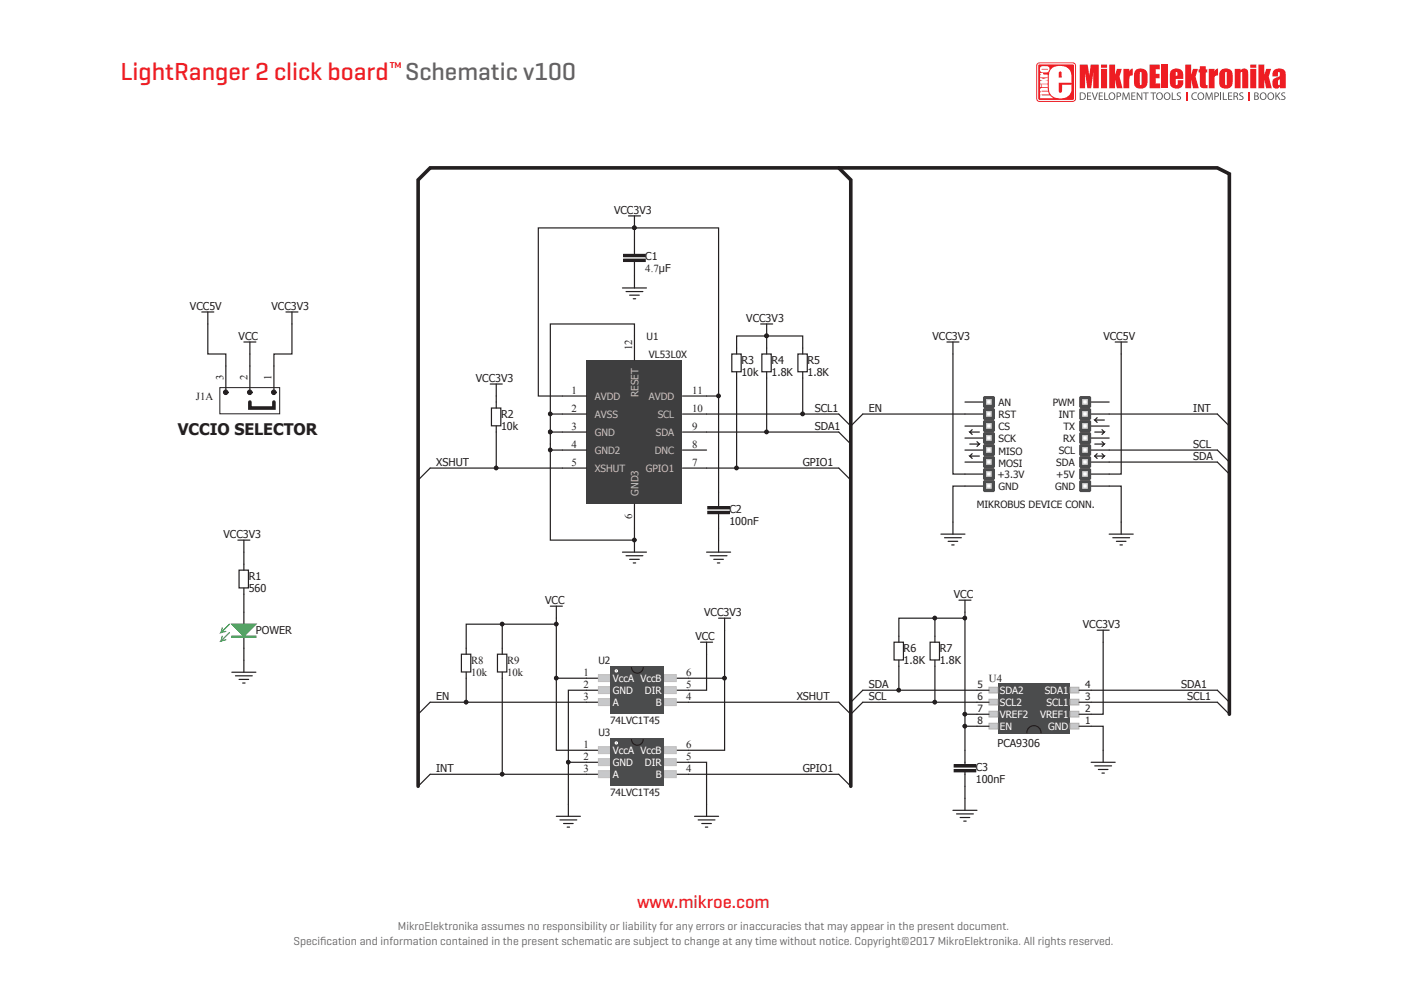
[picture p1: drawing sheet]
<svg xmlns="http://www.w3.org/2000/svg" width="297mm" height="210mm" viewBox="0 0 297 210" stroke-linecap="round" stroke-linejoin="round" font-family="sans-serif">
<g fill="#ee1d23">
<path d="M218.9 13.4l.5-.2h7a.69 .69 0 0 1 .7 .7v6.9a.69 .69 0 0 1-.7 .7h-7a.69 .69 0 0 1-.7-.7v-6.9z"/>
<path d="M227.9 13.6h1.7l.3 2.4 .3-2.4h1.7v5h-1.1v-3.3l-.5 3.3h-.8l-.4-3.3v3.3h-1.2z"/>
<path d="M234.1 13.6h1.3v2.1l.4-1.2h1l-.5 1.7 .7 2.4h-1.2l-.4-1.8v1.8h-1.3z"/>
<path d="M237.1 14.5h1.3l-.1 .6 .4-.5 .4-.1v1.4l-.5 .1-.2 .3v2.3h-1.3z"/>
<path d="M242.7 13.6h2.1v1h-.8v1h.8v.9h-.8v1.1h.9v1h-2.2z"/>
<path d="M245.2 13.6h1.3v5h-1.3z"/>
<path d="M250.2 13.6h1.2v2.1l.4-1.2h1.1l-.5 1.7 .6 2.4h-1.2l-.4-1.8v1.8h-1.2z"/>
<path d="M253.3 14h1.2v.6h.4v.7h-.4v2.2l.1 .4 .3 .1v.6h-.5a.92 .92 0 0 1-1-.2 .92 .92 0 0 1-.1-1v-2.1h-.3v-.7h.3z"/>
<path d="M255.1 14.5h1.3l-.1 .6 .4-.5 .4-.1v1.4l-.5 .1-.2 .3v2.3h-1.3z"/>
<path d="M260.6 14.5h1.3v.4a.91 .91 0 0 1 1.2-.3 .91 .91 0 0 1 .4 1.2v2.8h-1.3v-3.2l-.1-.2-.2 .2v3.2h-1.3z"/>
<path d="M265.6 13.6h1.3v2.1l.4-1.2h1l-.5 1.7 .7 2.4h-1.2l-.4-1.8v1.8h-1.3z"/>
<path d="M232.4 13.6h1.3v.7h-1.3zM232.4 14.5h1.3v4.1h-1.3z"/>
<path d="M239.7 14.8a1.46 1.46 0 0 1 1.7-.3 1.46 1.46 0 0 1 .8 1.5v1a1.46 1.46 0 0 1-1.1 1.7 1.46 1.46 0 0 1-1.7-1v-2zM240.7 15.2l-.1 2.3 .2 .5 .2-.2v-2.1l-.1-.4z"/>
<path d="M247.4 14.8a1.5 1.5 0 0 1 1.6-.2 1.5 1.5 0 0 1 .8 1.5v.6h-1.6v1.2h.4v-1h1.2a1.45 1.45 0 0 1-1.3 1.8 1.45 1.45 0 0 1-1.6-1.6l.1-1.8zM248.3 15.2l-.1 .8h.3v-.7z"/>
<path d="M257.7 14.8a1.46 1.46 0 0 1 1.7-.3 1.46 1.46 0 0 1 .8 1.5v1a1.46 1.46 0 0 1-1.1 1.7 1.46 1.46 0 0 1-1.7-1v-2zM258.7 15.2l-.1 2.3 .2 .5 .2-.2v-2.1l-.1-.4z"/>
<path d="M263.9 13.6h1.3v.7h-1.3zM263.9 14.5h1.3v4.1h-1.3z"/>
<path d="M269 14.8a1.44 1.44 0 0 1 1.5-.3 1.44 1.44 0 0 1 .9 1.2v2.9h-1.2v-.3a.91 .91 0 0 1-1.2 .3 .91 .91 0 0 1-.4-1.2v-.3a2.24 2.24 0 0 1 1.5-1.1l.1-.6-.2-.2-.2 .1v.8h-1.2v-.8zM270 16.8a.86 .86 0 0 0 0 1.2l.2-.2v-1.1z"/>
</g>
<g fill="#fff">
<path d="M219.2 13.4l-.3 .5 .1 7.2 .4 .2 7.3-.1 .2-.4v-7.2l-.5-.2zM219.3 13.6h7.1l.3 .1v7.1l-.1 .2-7.2 .1-.2-.2v-7z"/>
<path d="M219.6 17.8v.6h.2v-.6zM219.5 15.4l.3 .4h-.2v.5h1.6v-.6h-.9l-.1-.3zM220 17.8v.6h1.2v-.6zM219.6 16.4v.5l.5 .2h-.5v.6h1.6v-.6h-.6l.6-.2v-.5l-.9 .2zM219.7 18.6l-.2 .4 .2 .4-.2 .3 .2 .4h-.1v.6h2.8l-.8-.6h-1.7v-.2h1.6l-.2-.6-1.4-.1 1.3-.1v-.5zM219.7 14.1a.74 .74 0 0 0-.1 .9 .74 .74 0 0 0 .9 .3l.8-.1a.74 .74 0 0 0-.2-1.2zM219.9 14.6h1.3l-1.1 .1z"/>
<path d="M222 14.5a2.77 2.77 0 0 1 4 .6l.2 1v1.4h-2.7v1.6l.1 .5a.53 .53 0 0 0 .6-.3 .53 .53 0 0 0 0-.5v-.9h2a2.31 2.31 0 0 1-3 2.8 2.06 2.06 0 0 1-1.8-2.5l.1-2.7zM223.5 15.2v1.2h.6l-.1-1.2-.2-.1z"/>
</g>
<g fill="#ee1d23">
<path d="M250.3 19.5h.4v1.7h-.4z"/>
<path d="M263.4 19.5h.4v1.7h-.4z"/>
</g>
<g fill="#58595b">
<path d="M229.5 19.5h.8v.2h-.6v.5h.6v.1h-.6v.6h.7v.2h-.9z"/>
<path d="M230.5 19.5h.2l.4 1.4 .4-1.4h.3l-.6 1.6h-.2z"/>
<path d="M231.9 19.5h.9v.2h-.7v.5h.6v.1h-.6v.6h.7v.2h-.9z"/>
<path d="M233.1 19.5h.2v1.4h.7v.2h-.9z"/>
<path d="M237 19.5h.3l.4 1.3 .4-1.3h.3l.1 1.6h-.2l-.1-1.4-.5 1.4h-.1l-.4-1.4-.1 1.4h-.2z"/>
<path d="M238.8 19.5h.9v.2h-.7v.5h.6v.1h-.6v.6h.7v.2h-.9z"/>
<path d="M240 19.5h.2l.8 1.3-.1-1.3h.2v1.6h-.2l-.8-1.3v1.3h-.1z"/>
<path d="M241.3 19.5h1.2v.2h-.5v1.4h-.2v-1.4h-.5z"/>
<path d="M242.9 19.5h1.1v.2h-.5v1.4h-.2v-1.4h-.4z"/>
<path d="M247.3 19.5h.2v1.4h.7v.2h-.9z"/>
<path d="M248.5 19.7l.4-.2 .3 .1v.1l-.6 .1v.2l.3 .2a.46 .46 0 0 1 .4 .4 .46 .46 0 0 1-.2 .4h-.7v-.2l.4 .1 .3-.1v-.3l-.3-.1a.45 .45 0 0 1-.3-.7z"/>
<path d="M251.7 19.7l.6-.2 .4 .1-.1 .1a.64 .64 0 0 0-.9 .6 .64 .64 0 0 0 .9 .6l.1 .1a.82 .82 0 0 1-1.1-.2 .82 .82 0 0 1 .1-1.1z"/>
<path d="M254.5 19.5h.3l.4 1.3 .5-1.3h.2l.1 1.6h-.2v-1.4l-.5 1.4h-.2l-.4-1.4-.1 1.4h-.2z"/>
<path d="M257.6 19.5h.2v1.6h-.2z"/>
<path d="M258.1 19.5h.2v1.4h.7v.2h-.9z"/>
<path d="M259.2 19.5h.9v.2h-.7v.5h.6v.1h-.6v.6h.7v.2h-.9z"/>
<path d="M261.6 19.7l.5-.2 .3 .1v.1l-.6 .1v.2l.3 .2a.46 .46 0 0 1 .4 .4 .46 .46 0 0 1-.2 .4h-.7v-.2l.4 .1 .3-.1v-.3l-.3-.1a.45 .45 0 0 1-.4-.7z"/>
<path d="M269.2 19.5h.2v.8l.6-.8h.3l-.6 .7 .6 .9h-.2l-.5-.8-.2 .2v.6h-.2z"/>
<path d="M270.5 19.7l.4-.2 .4 .1-.1 .1-.5 .1v.2l.3 .2a.46 .46 0 0 1 .3 .4 .46 .46 0 0 1-.2 .4h-.7l.1-.2 .3 .1 .3-.1v-.3l-.2-.1a.45 .45 0 0 1-.4-.7z"/>
<path d="M227.9 19.5a.88 .88 0 0 1 1.3 .8 .88 .88 0 0 1-1.3 .8zM228.1 19.7v1.2a.66 .66 0 0 0 .9-.6 .66 .66 0 0 0-.9-.6z"/>
<path d="M234 20.3a.76 .76 0 0 1 1.5 0 .76 .76 0 0 1-1.5 0zM234.3 19.9a.58 .58 0 0 0 0 .8 .58 .58 0 0 0 .8 .1 .58 .58 0 0 0 .1-.9 .58 .58 0 0 0-.9 0z"/>
<path d="M235.7 19.5a.58 .58 0 0 1 .7 .1 .58 .58 0 0 1 .1 .7l-.6 .2v.6h-.2zM235.9 19.7v.6h.4a.32 .32 0 0 0 .2-.3 .32 .32 0 0 0-.2-.3z"/>
<path d="M244 20.3a.76 .76 0 0 1 1.5 0 .76 .76 0 0 1-1.5 0zM244.4 19.9a.58 .58 0 0 0-.1 .8 .58 .58 0 0 0 .8 .1 .58 .58 0 0 0 .1-.9 .58 .58 0 0 0-.8 0z"/>
<path d="M245.6 20.3a.76 .76 0 0 1 1.5 0 .76 .76 0 0 1-1.5 0zM246 19.9a.58 .58 0 0 0-.1 .8 .58 .58 0 0 0 .8 .1 .58 .58 0 0 0 .1-.9 .58 .58 0 0 0-.8 0z"/>
<path d="M252.7 20.3a.8 .8 0 0 1 1.6 0 .8 .8 0 0 1-1.6 0zM253.1 19.9a.58 .58 0 0 0-.1 .8 .58 .58 0 0 0 .9 .1 .58 .58 0 0 0 0-.9 .58 .58 0 0 0-.8 0z"/>
<path d="M256.3 19.5a.58 .58 0 0 1 .8 .1 .58 .58 0 0 1 .1 .7l-.7 .2v.6h-.2zM256.5 19.7v.6h.4a.32 .32 0 0 0 .2-.3 .32 .32 0 0 0-.2-.3z"/>
<path d="M260.4 19.5a.55 .55 0 0 1 .7 0 .55 .55 0 0 1 .1 .7l-.2 .1 .4 .8h-.2l-.2-.6-.2-.1h-.2v.7h-.2zM260.6 19.7v.6l.5-.2v-.3z"/>
<path d="M264.8 19.5a.52 .52 0 0 1 .6 0 .52 .52 0 0 1 .2 .7h-.2a.47 .47 0 0 1 .3 .7 .47 .47 0 0 1-.6 .2h-.3zM265 19.7v.5l.4-.1v-.3zM265 20.3v.6l.5-.1v-.3z"/>
<path d="M265.9 20.3a.76 .76 0 0 1 1.5 0 .76 .76 0 0 1-1.5 0zM266.3 19.9a.58 .58 0 0 0-.1 .8 .58 .58 0 0 0 .8 .1 .58 .58 0 0 0 .1-.9 .58 .58 0 0 0-.8 0z"/>
<path d="M267.5 20.3a.76 .76 0 0 1 1.5 0 .76 .76 0 0 1-1.5 0zM267.9 19.9a.58 .58 0 0 0-.1 .8 .58 .58 0 0 0 .8 .1 .58 .58 0 0 0 .1-.9 .58 .58 0 0 0-.8 0z"/>
</g>
<g fill="none" stroke="#231f20" stroke-width=".25">
<path d="M203.7 84.9h3.8M203.7 87.4h3.8M203.7 89.9h3.8M203.7 92.5h3.8M203.7 95h3.8M203.7 97.5h3.8M230.3 84.9h3.8M230.3 87.4h3.8M230.3 89.9h3.8M230.3 92.5h3.8M230.3 95h3.8M230.3 97.5h3.8"/>
<path d="M203.7 100.1h3.8M203.7 102.6h3.8M230.3 100.1h3.8M230.3 102.6h3.8"/>
</g>
<g fill="#4b4c4d">
<path d="M207.7 83.6h2.1l.2 .2v2.1l-.2 .2h-2.1l-.2-.2v-2.1z" fill-rule="evenodd"/>
<path d="M207.5 86.4l.2-.3h2.1l.2 .3v2l-.2 .3h-2.1l-.2-.3z" fill-rule="evenodd"/>
</g>
<g fill="#fff" stroke="#c7c8ca" stroke-width=".25">
<path d="M208.3 84.3h.9v1h-.9z"/>
<path d="M208.3 86.9h.9v.9h-.9z"/>
</g>
<g fill="#4b4c4d">
<path d="M207.7 88.7h2.1l.2 .2v2l-.2 .3h-2.1l-.2-.3v-2z" fill-rule="evenodd"/>
<path d="M207.5 91.4l.2-.2h2.1l.2 .2v2.1l-.2 .2h-2.1l-.2-.2z" fill-rule="evenodd"/>
</g>
<g fill="#fff" stroke="#c7c8ca" stroke-width=".25">
<path d="M208.3 89.4h.9v1h-.9z"/>
<path d="M208.3 91.9h.9v1h-.9z"/>
</g>
<g fill="#4b4c4d">
<path d="M207.5 94l.2-.3h2.1l.2 .3v2l-.2 .3h-2.1l-.2-.3z" fill-rule="evenodd"/>
<path d="M207.5 96.5l.2-.2h2.1l.2 .2v2l-.2 .3h-2.1l-.2-.3z" fill-rule="evenodd"/>
</g>
<g fill="#fff" stroke="#c7c8ca" stroke-width=".25">
<path d="M208.3 94.5h.9v.9h-.9z"/>
<path d="M208.3 97h.9v1h-.9z"/>
</g>
<g fill="#4b4c4d">
<path d="M207.5 99l.2-.2h2.1l.2 .2v2.1l-.2 .2h-2.1l-.2-.2z" fill-rule="evenodd"/>
<path d="M207.5 101.6l.2-.3h2.1l.2 .3v2l-.2 .3h-2.1l-.2-.3z" fill-rule="evenodd"/>
</g>
<g fill="#fff" stroke="#c7c8ca" stroke-width=".25">
<path d="M208.3 99.6h.9v.9h-.9z"/>
<path d="M208.3 102.1h.9v.9h-.9z"/>
</g>
<g fill="#4b4c4d">
<path d="M228 83.6h2.1l.2 .2v2.1l-.2 .2h-2.1l-.2-.2v-2.1z" fill-rule="evenodd"/>
<path d="M228 86.1h2.1l.2 .3v2l-.2 .3h-2.1l-.2-.3v-2z" fill-rule="evenodd"/>
</g>
<g fill="#fff" stroke="#c7c8ca" stroke-width=".25">
<path d="M228.6 84.3h.9v1h-.9z"/>
<path d="M228.6 86.9h.9v.9h-.9z"/>
</g>
<g fill="#4b4c4d">
<path d="M228 88.7h2.1l.2 .2v2l-.2 .3h-2.1l-.2-.3v-2z" fill-rule="evenodd"/>
<path d="M228 91.2h2.1l.2 .2v2.1l-.2 .2h-2.1l-.2-.2v-2.1z" fill-rule="evenodd"/>
</g>
<g fill="#fff" stroke="#c7c8ca" stroke-width=".25">
<path d="M228.6 89.4h.9v1h-.9z"/>
<path d="M228.6 91.9h.9v1h-.9z"/>
</g>
<g fill="#4b4c4d">
<path d="M228 93.7h2.1l.2 .3v2l-.2 .3h-2.1l-.2-.3v-2z" fill-rule="evenodd"/>
<path d="M228 96.3h2.1l.2 .2v2l-.2 .3h-2.1l-.2-.3v-2z" fill-rule="evenodd"/>
</g>
<g fill="#fff" stroke="#c7c8ca" stroke-width=".25">
<path d="M228.6 94.5h.9v.9h-.9z"/>
<path d="M228.6 97h.9v1h-.9z"/>
</g>
<g fill="#4b4c4d">
<path d="M228 98.8h2.1l.2 .2v2.1l-.2 .2h-2.1l-.2-.2v-2.1z" fill-rule="evenodd"/>
<path d="M228 101.3h2.1l.2 .3v2l-.2 .3h-2.1l-.2-.3v-2z" fill-rule="evenodd"/>
</g>
<g fill="#fff" stroke="#c7c8ca" stroke-width=".25">
<path d="M228.6 99.6h.9v.9h-.9z"/>
<path d="M228.6 102.1h.9v.9h-.9z"/>
</g>
<g fill="none" stroke="#231f20" stroke-width=".25">
<path d="M204.7 93.7h2l-.5 .5M205.2 95.7l-.5 .6M205.2 90.7l-.5 .5M206.2 93.2l.5 .5M206.7 96.3h-2l.5 .5M206.7 91.2h-2l.5 .5M231.1 91.2h2l-.5 .5M231.1 93.7h2l-.5 .5M231.1 96.3h2l-.5 .5M231.1 96.3l.5 .5M231.6 88.1l-.5 .6M231.6 95.7l-.5 .6"/>
<path d="M232.6 90.7l.5 .5M232.6 93.2l.5 .5M232.6 95.7l.5 .6M233.1 88.7h-2l.5 .5M51.5 129.2v2.5M51.5 134.3v2.5"/>
</g>
<path d="M48.9 134.3h5.1v.2h-5.1zM48.9 134.4h5.1" fill="none" stroke="#31b44a" stroke-width=".25"/>
<path d="M48.9 131.7h5.1l-2.5 2.6z" fill="#31b44a"/>
<path d="M46.9 134.3l-.2 1M46.9 132.5l-.2 1M48.4 133.5l-1.7 1.8 1-.3M48.4 131.7l-1.7 1.8 1-.2M48.9 131.7h5.1l-2.5 2.6z" fill="none" stroke="#31b44a" stroke-width=".25"/>
<path d="M50.2 114h2.5M51.5 114v6.3M50.5 120.3h1.9v3.8h-1.9zM51.5 124.1v5.1M51.5 136.8v5.1M48.9 141.9h5.1M49.7 142.6h3.6M50.5 143.4h2M51.2 144.2h.5" fill="none" stroke="#231f20" stroke-width=".25"/>
<path d="M123.8 76h20.2v30.3h-20.2z" fill="#3e3e3f"/>
<g fill="none" stroke="#231f20" stroke-width=".25">
<path d="M133.9 70.9v5.1M199.9 72.2h2.5M201.2 72.2v27.9h2.5M116.2 91.2h7.6M118.7 83.6h5.1M118.7 87.4h5.1M118.7 95h5.1M118.7 98.8h5.1M144.1 83.6h5M144.1 87.4h5M144.1 91.2h5M144.1 95h5"/>
<path d="M144.1 98.8h5M133.9 106.4v5.1M198.6 112.7h5.1M199.4 113.5h3.5M200.1 114.3h2.1M200.9 115h.5M203.7 102.6h-2.5v10.1M234.1 102.6h2.6v10.1M234.1 112.7h5.1M234.9 113.5h3.5M235.7 114.3h2M236.4 115h.5"/>
</g>
<circle cx="116.1" cy="91.2" r=".48" fill="#231f20"/>
<path d="M118.7 87.4h-2.5v3.8" fill="none" stroke="#231f20" stroke-width=".25"/>
<g fill="#231f20">
<circle cx="116.1" cy="87.4" r=".48"/>
<circle cx="116.1" cy="91.2" r=".48"/>
</g>
<path d="M116.2 91.2v2.5" fill="none" stroke="#231f20" stroke-width=".25"/>
<circle cx="116.1" cy="91.2" r=".48" fill="#231f20"/>
<path d="M116.2 93.7v1.3h2.5" fill="none" stroke="#231f20" stroke-width=".25"/>
<circle cx="116.1" cy="95" r=".48" fill="#231f20"/>
<path d="M116.2 95v19h17.7v-2.5" fill="none" stroke="#231f20" stroke-width=".25"/>
<g fill="#231f20">
<circle cx="133.9" cy="114" r=".48"/>
<circle cx="116.1" cy="95" r=".48"/>
</g>
<path d="M133.9 70.9v-2.5h-17.7v19" fill="none" stroke="#231f20" stroke-width=".25"/>
<circle cx="116.1" cy="87.4" r=".48" fill="#231f20"/>
<path d="M131.4 116.5h5.1M132.2 117.3h3.5M132.9 118.1h2M133.7 118.8h.5M133.9 114v2.5" fill="none" stroke="#231f20" stroke-width=".25"/>
<circle cx="133.9" cy="114" r=".48" fill="#231f20"/>
<path d="M132.7 45.6h2.5M133.9 45.6v2.5" fill="none" stroke="#231f20" stroke-width=".25"/>
<circle cx="133.9" cy="48.1" r=".48" fill="#231f20"/>
<path d="M149.1 91.2h28" fill="none" stroke="#231f20" stroke-width=".25"/>
<circle cx="161.8" cy="91.2" r=".48" fill="#231f20"/>
<path d="M90.8 98.8l-2.5 2.5M177.1 87.4l2.5 2.5M177.1 91.2l2.5 2.5M177.1 98.8l2.5 2.5M151.7 103.9v3M151.7 108.4v3.1" fill="none" stroke="#231f20" stroke-width=".25"/>
<path d="M149.4 106.9h4.6v.5h-4.6z" fill-rule="evenodd" fill="#231f20"/>
<path d="M149.4 106.9h4.6v.5h-4.6z" fill="none" stroke="#231f20" stroke-width=".21"/>
<path d="M149.4 107.9h4.6v.5h-4.6z" fill-rule="evenodd" fill="#231f20"/>
<path d="M149.4 107.9h4.6v.5h-4.6z" fill="none" stroke="#231f20" stroke-width=".21"/>
<path d="M151.7 83.6v20.3M149.1 116.5h5.1M149.9 117.3h3.6M150.7 118.1h2M151.4 118.8h.5M151.7 114v2.5" fill="none" stroke="#231f20" stroke-width=".25"/>
<circle cx="151.7" cy="83.6" r=".48" fill="#231f20"/>
<g fill="none" stroke="#231f20" stroke-width=".25">
<path d="M154.5 74.7h2v3.8h-2zM155.5 73.4v1.3M155.5 78.5v1.3M160.8 74.7h2v3.8h-2zM161.8 73.4v1.3M161.8 78.5v12.7M168.4 74.7h2v3.8h-2zM169.4 73.4v1.3M169.4 78.5v1.3M103.7 86.1h2v3.8h-2zM104.8 84.9v1.2M104.8 89.9v1.3"/>
<path d="M151.7 111.5v2.5"/>
</g>
<circle cx="161.8" cy="91.2" r=".48" fill="#231f20"/>
<path d="M169.4 79.8v7.6" fill="none" stroke="#231f20" stroke-width=".25"/>
<circle cx="169.4" cy="87.4" r=".48" fill="#231f20"/>
<path d="M155.5 79.8v19" fill="none" stroke="#231f20" stroke-width=".25"/>
<circle cx="155.5" cy="98.8" r=".48" fill="#231f20"/>
<path d="M161.8 70.9v2.5" fill="none" stroke="#231f20" stroke-width=".25"/>
<circle cx="161.8" cy="70.9" r=".48" fill="#231f20"/>
<path d="M155.5 73.4v-2.5h13.9v2.5" fill="none" stroke="#231f20" stroke-width=".25"/>
<circle cx="161.8" cy="70.9" r=".48" fill="#231f20"/>
<path d="M160.6 68.4h2.5M161.8 68.4v2.5" fill="none" stroke="#231f20" stroke-width=".25"/>
<circle cx="161.8" cy="70.9" r=".48" fill="#231f20"/>
<path d="M103.5 81.1h2.5M104.8 81.1v2.5M104.8 91.2v7.6" fill="none" stroke="#231f20" stroke-width=".25"/>
<circle cx="104.7" cy="98.8" r=".48" fill="#231f20"/>
<path d="M90.8 98.8h27.9M104.8 83.6v1.3M203.7 87.4h-21.6l-2.5 2.5M234.1 87.4h22.9l2.5 2.5M234.1 95h22.9l2.5 2.5M234.1 97.5h22.9l2.5 2.6" fill="none" stroke="#231f20" stroke-width=".25"/>
<path d="M177.1 35.4l2.5 2.6v128" fill="none" stroke="#231f20" stroke-width=".76"/>
<circle cx="104.7" cy="98.8" r=".48" fill="#231f20"/>
<path d="M133.9 50.6v3.1M133.9 55.2v3" fill="none" stroke="#231f20" stroke-width=".25"/>
<path d="M131.6 54.7h4.6v.5h-4.6z" fill-rule="evenodd" fill="#231f20"/>
<path d="M131.6 54.7h4.6v.5h-4.6z" fill="none" stroke="#231f20" stroke-width=".21"/>
<path d="M131.6 53.7h4.6v.5h-4.6z" fill-rule="evenodd" fill="#231f20"/>
<path d="M131.6 53.7h4.6v.5h-4.6z" fill="none" stroke="#231f20" stroke-width=".21"/>
<path d="M118.7 83.6h-5.1v-35.5h38.1v35.5h-2.6" fill="none" stroke="#231f20" stroke-width=".25"/>
<g fill="#231f20">
<circle cx="133.9" cy="48.1" r=".48"/>
<circle cx="151.7" cy="83.6" r=".48"/>
</g>
<path d="M133.9 48.1v2.5" fill="none" stroke="#231f20" stroke-width=".25"/>
<circle cx="133.9" cy="48.1" r=".48" fill="#231f20"/>
<path d="M133.9 58.2v2.6M131.4 60.8h5.1M132.2 61.5h3.5M132.9 62.3h2M133.7 63.1h.5M149.1 87.4h28" fill="none" stroke="#231f20" stroke-width=".25"/>
<circle cx="169.4" cy="87.4" r=".48" fill="#231f20"/>
<g fill="none" stroke="#231f20" stroke-width=".25">
<path d="M42.6 65.8h2.5M43.9 65.8v8.9h3.8v7.6M51.5 72.2h2.5M52.7 72.2v10.1M60.4 65.8h2.5M61.6 65.8v8.9h-3.8v7.6M235.4 72.2h2.5M236.7 72.2v27.9h-2.6M123.8 143.1h2.5M123.8 145.7h2.5M123.8 148.2h2.5M142.8 143.1h2.5"/>
<path d="M142.8 145.7h2.5M142.8 148.2h2.5"/>
</g>
<path d="M52.7 84.9v1.2h5.1v-1.2" fill="none" stroke="#231f20" stroke-width=".76"/>
<path d="M46.4 81.8h12.6v5.5h-12.6z" fill="none" stroke="#231f20" stroke-width=".21"/>
<g fill="#231f20" stroke="#231f20" stroke-width=".21">
<path d="M57.4 82.5a.48 .48 0 0 0 .2 .8 .48 .48 0 0 0 .7-.5h-.5h.5a.48 .48 0 0 0-.4-.5 .48 .48 0 0 0-.5 .2zM57.8 82.8h.5z" fill-rule="evenodd"/>
<path d="M52.3 82.5a.48 .48 0 0 0 .3 .8 .48 .48 0 0 0 .6-.5h-.5h.5a.48 .48 0 0 0-.3-.5 .48 .48 0 0 0-.6 .2zM52.7 82.8h.5z" fill-rule="evenodd"/>
<path d="M47.2 82.5a.48 .48 0 0 0 .3 .8 .48 .48 0 0 0 .6-.5h-.5h.5a.48 .48 0 0 0-.3-.5 .48 .48 0 0 0-.6 .2zM47.6 82.8h.5z" fill-rule="evenodd"/>
</g>
<g fill="#c7c8ca" stroke="#c0bfbf" stroke-width=".21">
<path d="M126.3 142.4h2.5v1.5h-2.5z"/>
<path d="M126.3 144.9h2.5v1.5h-2.5z"/>
<path d="M126.3 147.5h2.5v1.4h-2.5z"/>
<path d="M140.3 142.4h2.5v1.5h-2.5z"/>
<path d="M140.3 144.9h2.5v1.5h-2.5z"/>
<path d="M140.3 147.5h2.5v1.4h-2.5z"/>
</g>
<path d="M128.9 140.6h11.3v10.1h-11.3z" fill="#4b4c4d"/>
<path d="M123.8 158.3h2.5M135.8 140.9a1.24 1.24 0 0 1-1.3 1.2 1.24 1.24 0 0 1-1.2-1.2M142.8 158.3h2.5M123.8 160.9h2.5M123.8 163.4h2.5M142.8 160.9h2.5M142.8 163.4h2.5" fill="none" stroke="#231f20" stroke-width=".25"/>
<circle cx="130.1" cy="141.6" r=".23" fill="none" stroke="#fff" stroke-width=".25"/>
<g fill="#c7c8ca" stroke="#c0bfbf" stroke-width=".21">
<path d="M126.3 157.6h2.5v1.5h-2.5z"/>
<path d="M126.3 160.1h2.5v1.5h-2.5z"/>
<path d="M126.3 162.7h2.5v1.4h-2.5z"/>
<path d="M140.3 157.6h2.5v1.5h-2.5z"/>
<path d="M140.3 160.1h2.5v1.5h-2.5z"/>
<path d="M140.3 162.7h2.5v1.4h-2.5z"/>
</g>
<path d="M128.9 155.8h11.3v10.1h-11.3z" fill="#4b4c4d"/>
<path d="M135.8 156.1a1.24 1.24 0 0 1-1.3 1.2 1.24 1.24 0 0 1-1.2-1.2" fill="none" stroke="#231f20" stroke-width=".25"/>
<circle cx="130.1" cy="156.8" r=".23" fill="none" stroke="#fff" stroke-width=".25"/>
<path d="M210.7 144.2h15.1v10.5h-15.1z" fill="#4b4c4d"/>
<g fill="#c7c8ca" stroke="#afb0b0" stroke-width=".21">
<path d="M225.9 145h1.8v1.3h-1.8z"/>
<path d="M225.9 147.6h1.8v1.2h-1.8z"/>
<path d="M225.9 150.1h1.8v1.2h-1.8z"/>
<path d="M225.9 152.6h1.8v1.3h-1.8z"/>
<path d="M208.8 145h1.8v1.3h-1.8z"/>
<path d="M208.8 147.6h1.8v1.2h-1.8z"/>
<path d="M208.8 150.1h1.8v1.2h-1.8z"/>
<path d="M208.8 152.6h1.8v1.3h-1.8z"/>
</g>
<path d="M182.1 145.7h26.7M206.2 148.2h2.6M206.2 150.7h2.6M206.2 153.3h2.6M219.7 154.7a1.5 1.5 0 0 0-1.4-1.5 1.5 1.5 0 0 0-1.5 1.5M227.8 145.7h2.5M227.8 148.2h2.5M227.8 150.7h2.5M227.8 153.3h2.5" fill="none" stroke="#231f20" stroke-width=".25"/>
<circle cx="189.7" cy="145.7" r=".48" fill="#231f20"/>
<path d="M182.1 148.2h24.1M182.1 145.7l-2.5 2.5" fill="none" stroke="#231f20" stroke-width=".25"/>
<circle cx="197.3" cy="148.2" r=".48" fill="#231f20"/>
<path d="M149.1 98.8h28M182.1 148.2l-2.5 2.5M230.3 148.2h26.7l2.5 2.5M230.3 145.7h26.7l2.5 2.5" fill="none" stroke="#231f20" stroke-width=".25"/>
<circle cx="155.5" cy="98.8" r=".48" fill="#231f20"/>
<path d="M202.4 126.7h2.6M203.7 126.7v2.5M231.6 133h2.5M232.9 133v17.7h-2.6M203.7 158.3v3.1M203.7 162.9v3.1" fill="none" stroke="#231f20" stroke-width=".25"/>
<path d="M201.4 161.4h4.6v.5h-4.6z" fill-rule="evenodd" fill="#231f20"/>
<path d="M201.4 161.4h4.6v.5h-4.6z" fill="none" stroke="#231f20" stroke-width=".21"/>
<path d="M201.4 162.4h4.6v.5h-4.6z" fill-rule="evenodd" fill="#231f20"/>
<path d="M201.4 162.4h4.6v.5h-4.6z" fill="none" stroke="#231f20" stroke-width=".21"/>
<path d="M203.7 150.7v7.6M201.2 171h5M201.9 171.8h3.6M202.7 172.5h2M203.4 173.3h.5M203.7 166v5" fill="none" stroke="#231f20" stroke-width=".25"/>
<g fill="#231f20">
<circle cx="203.7" cy="150.7" r=".48"/>
<circle cx="203.7" cy="153.3" r=".48"/>
</g>
<path d="M203.7 153.3h2.5" fill="none" stroke="#231f20" stroke-width=".25"/>
<circle cx="203.7" cy="153.3" r=".48" fill="#231f20"/>
<path d="M188.7 135.5h2v3.8h-2zM189.7 134.3v1.2M189.7 139.3v1.3M196.3 135.5h2v3.8h-2zM197.3 134.3v1.2M197.3 139.3v1.3M203.7 129.2v21.5h2.5M230.3 153.3h2.6v7.6M230.3 160.9h5.1M231.1 161.6h3.5M231.8 162.4h2.1M232.6 163.2h.5" fill="none" stroke="#231f20" stroke-width=".25"/>
<g fill="#231f20">
<circle cx="203.7" cy="130.4" r=".48"/>
<circle cx="203.7" cy="150.7" r=".48"/>
</g>
<path d="M203.7 130.5h-14v3.8" fill="none" stroke="#231f20" stroke-width=".25"/>
<g fill="#231f20">
<circle cx="203.7" cy="130.4" r=".48"/>
<circle cx="197.3" cy="130.4" r=".48"/>
</g>
<path d="M197.3 130.5v3.8" fill="none" stroke="#231f20" stroke-width=".25"/>
<circle cx="197.3" cy="130.4" r=".48" fill="#231f20"/>
<path d="M189.7 140.6v5.1" fill="none" stroke="#231f20" stroke-width=".25"/>
<circle cx="189.7" cy="145.7" r=".48" fill="#231f20"/>
<path d="M197.3 140.6v7.6" fill="none" stroke="#231f20" stroke-width=".25"/>
<circle cx="197.3" cy="148.2" r=".48" fill="#231f20"/>
<path d="M151.7 130.5h2.5M153 130.5v27.8h-7.7" fill="none" stroke="#231f20" stroke-width=".25"/>
<circle cx="152.9" cy="143.1" r=".48" fill="#231f20"/>
<path d="M145.3 143.1h7.7" fill="none" stroke="#231f20" stroke-width=".25"/>
<circle cx="152.9" cy="143.1" r=".48" fill="#231f20"/>
<path d="M123.8 145.7h-3.8v26.6M117.4 172.3h5.1M118.2 173h3.5M119 173.8h2M119.7 174.6h.5" fill="none" stroke="#231f20" stroke-width=".25"/>
<circle cx="119.9" cy="160.9" r=".48" fill="#231f20"/>
<path d="M147.9 135.5h2.5M149.1 135.5v10.2h-3.8M123.8 148.2h-33l-2.5 2.5M177.1 148.2l2.5 2.5M90.8 163.4l-2.5 2.6M145.3 160.9h3.8v11.4M146.6 172.3h5.1M147.4 173h3.5M148.1 173.8h2.1M148.9 174.6h.5M177.1 163.4l2.5 2.6" fill="none" stroke="#231f20" stroke-width=".25"/>
<circle cx="98.4" cy="148.2" r=".48" fill="#231f20"/>
<path d="M90.8 163.4h33" fill="none" stroke="#231f20" stroke-width=".25"/>
<circle cx="106" cy="163.4" r=".48" fill="#231f20"/>
<path d="M120 160.9h3.8" fill="none" stroke="#231f20" stroke-width=".25"/>
<circle cx="119.9" cy="160.9" r=".48" fill="#231f20"/>
<path d="M116.2 127.9h2.5M117.4 127.9v2.6M117.4 143.1h6.4" fill="none" stroke="#231f20" stroke-width=".25"/>
<circle cx="117.4" cy="143.1" r=".48" fill="#231f20"/>
<path d="M97.4 138.1h2v3.7h-2zM98.4 136.8v1.3M105 138.1h2v3.7h-2zM106 136.8v1.3M98.4 141.9v6.3M106 141.9v1.2M145.3 148.2h31.8M145.3 163.4h31.8" fill="none" stroke="#231f20" stroke-width=".25"/>
<path d="M259.5 150.7v-114l-2.5-1.3h-166.2l-2.5 2.6v128" fill="none" stroke="#231f20" stroke-width=".76"/>
<circle cx="98.4" cy="148.2" r=".48" fill="#231f20"/>
<path d="M106 143.1v20.3" fill="none" stroke="#231f20" stroke-width=".25"/>
<circle cx="106" cy="163.4" r=".48" fill="#231f20"/>
<path d="M117.4 130.5v27.8h6.4" fill="none" stroke="#231f20" stroke-width=".25"/>
<g fill="#231f20">
<circle cx="117.4" cy="131.7" r=".48"/>
<circle cx="117.4" cy="143.1" r=".48"/>
</g>
<path d="M117.4 131.7h-19v5.1" fill="none" stroke="#231f20" stroke-width=".25"/>
<g fill="#231f20">
<circle cx="117.4" cy="131.7" r=".48"/>
<circle cx="106" cy="131.7" r=".48"/>
</g>
<path d="M106 131.7v5.1" fill="none" stroke="#231f20" stroke-width=".25"/>
<circle cx="106" cy="131.7" r=".48" fill="#231f20"/>
<text font-size="5.3" fill="#ee1d23" x="25.4" y="16.9">LightRanger 2 click board Schematic v100</text>
<text font-size="3.9" fill="#ed1f26" x="134.5" y="191.6">www.mikroe.com</text>
<text font-size="3.4" fill="#231f20" x="37.5" y="91.8">VCCIO SELECTOR</text>
<text font-size="3.1" fill="#ee1d23" x="82.1" y="15.1">™</text>
<g font-size="2.5" fill="#636366">
<text x="84" y="196.2">MikroElektronika assumes no responsibility or liability for any errors or inaccuracies that may appear in the present document.</text>
<text x="62" y="199.4">Specif</text>
<text x="67.6" y="199.4">ication and information contained in the present schematic are subject to change at any time without notice. Copyright©2017 MikroElektronika. All rights reserved.</text>
</g>
<g font-size="2.3" fill="#231f20">
<text x="129.6" y="45.1">VCC3V3</text>
<text x="136.2" y="54.9">C1</text>
<text x="136.2" y="57.5">4.7µF</text>
<text x="40.1" y="65.3">VCC5V</text>
<text x="57.3" y="65.3">VCC3V3</text>
<text x="50.4" y="71.7">VCC</text>
<text x="157.5" y="67.9">VCC3V3</text>
<text x="196.8" y="71.7">VCC3V3</text>
<text x="232.9" y="71.7">VCC5V</text>
<text x="133.4" y="74" transform="rotate(-90 133.4 74)">12</text>
<text x="156.5" y="76.7">R3</text>
<text x="162.8" y="76.7">R4</text>
<text x="170.5" y="76.7">R5</text>
<text x="47.2" y="80.3" transform="rotate(-90 47.2 80.3)">3</text>
<text x="52.2" y="80.3" transform="rotate(-90 52.2 80.3)">2</text>
<text x="57.3" y="80.3" transform="rotate(-90 57.3 80.3)">1</text>
<text x="100.4" y="80.5">VCC3V3</text>
<text x="120.6" y="83.1">1</text>
<text x="146.1" y="83.1">11</text>
<text x="156.5" y="79.3">10k</text>
<text x="162.8" y="79.3">1.8K</text>
<text x="170.5" y="79.3">1.8K</text>
<text x="41.3" y="84.3">J1A</text>
<text x="105.8" y="88.1">R2</text>
<text x="120.6" y="86.9">2</text>
<text x="146.1" y="86.9">10</text>
<text x="172" y="86.9">SCL1</text>
<text x="183.4" y="86.9">EN</text>
<text x="251.9" y="86.9">INT</text>
<text x="105.8" y="90.7">10k</text>
<text x="120.6" y="90.7">3</text>
<text x="120.6" y="94.5">4</text>
<text x="146.1" y="94.5">8</text>
<text x="146.1" y="90.7">9</text>
<text x="172" y="90.7">SDA1</text>
<text x="251.9" y="94.5">SCL</text>
<text x="92.1" y="98.3">XSHUT</text>
<text x="120.6" y="98.3">5</text>
<text x="146.1" y="98.3">7</text>
<text x="169.4" y="98.3">GPIO1</text>
<text x="251.9" y="97">SDA</text>
<text x="47.2" y="113.5">VCC3V3</text>
<text x="133.4" y="109.6" transform="rotate(-90 133.4 109.6)">6</text>
<text x="154" y="108.2">C2</text>
<text x="154" y="110.7">100nF</text>
<text x="52.5" y="122.4">R1</text>
<text x="52.5" y="124.9">560</text>
<text x="115.1" y="127.4">VCC</text>
<text x="148.6" y="130">VCC3V3</text>
<text x="201.3" y="126.2">VCC</text>
<text x="54" y="133.8">POWER</text>
<text x="146.8" y="135">VCC</text>
<text x="190.8" y="137.6">R6</text>
<text x="198.4" y="137.6">R7</text>
<text x="228.6" y="132.5">VCC3V3</text>
<text x="99.4" y="140.1">R8</text>
<text x="99.4" y="142.6">10k</text>
<text x="107" y="140.1">R9</text>
<text x="107" y="142.6">10k</text>
<text x="123.1" y="142.6">1</text>
<text x="144.8" y="142.6">6</text>
<text x="190.8" y="140.1">1.8K</text>
<text x="198.4" y="140.1">1.8K</text>
<text x="208.8" y="143.9">U4</text>
<text x="92.1" y="147.7">EN</text>
<text x="123.1" y="145.2">2</text>
<text x="123.1" y="147.7">3</text>
<text x="144.8" y="145.2">5</text>
<text x="144.8" y="147.7">4</text>
<text x="168.2" y="147.7">XSHUT</text>
<text x="183.4" y="147.7">SCL</text>
<text x="183.4" y="145.2">SDA</text>
<text x="249.4" y="145.2">SDA1</text>
<text x="250.6" y="147.7">SCL1</text>
<text x="123.1" y="157.8">1</text>
<text x="123.1" y="160.4">2</text>
<text x="144.8" y="160.4">5</text>
<text x="144.8" y="157.8">6</text>
<text x="210.5" y="157.6">PCA9306</text>
<text x="92.1" y="162.9">INT</text>
<text x="123.1" y="162.9">3</text>
<text x="144.8" y="162.9">4</text>
<text x="169.4" y="162.9">GPIO1</text>
<text x="206" y="162.7">C3</text>
<text x="206" y="165.2">100nF</text>
</g>
<g font-size="2.1" fill="#231f20">
<text x="136.5" y="71.8">U1</text>
<text x="137" y="75.6">VL53L0X</text>
<text x="210.8" y="85.7">AN</text>
<text x="210.8" y="88.2">RST</text>
<text x="222.2" y="85.7">PWM</text>
<text x="223.5" y="88.2">INT</text>
<text x="210.8" y="90.8">CS</text>
<text x="210.8" y="93.3">SCK</text>
<text x="223.5" y="95.8">SCL</text>
<text x="224.4" y="93.3">RX</text>
<text x="224.5" y="90.8">TX</text>
<text x="210.5" y="100.9">+3.3V</text>
<text x="210.8" y="98.6">MOSI</text>
<text x="210.8" y="96.1">MISO</text>
<text x="223" y="98.4">SDA</text>
<text x="223" y="100.9">+5V</text>
<text x="206.2" y="107.2">MIKROBUS DEVICE CONN.</text>
<text x="210.8" y="103.4">GND</text>
<text x="222.7" y="103.4">GND</text>
<text x="126.3" y="140.2">U2</text>
<text x="206.4" y="147.8">6</text>
<text x="206.4" y="145.3">5</text>
<text x="229.1" y="145.3">4</text>
<text x="229.1" y="147.8">3</text>
<text x="126.3" y="155.4">U3</text>
<text x="128.8" y="152.9">74LVC1T45</text>
<text x="206.4" y="152.9">8</text>
<text x="206.4" y="150.3">7</text>
<text x="229.1" y="150.3">2</text>
<text x="229.1" y="152.9">1</text>
<text x="128.8" y="168.1">74LVC1T45</text>
</g>
<g font-size="2.1" fill="#cec8b4">
<text x="134.8" y="83.8" transform="rotate(-90 134.8 83.8)">RESET</text>
<text x="125.6" y="84.4">AVDD</text>
<text x="125.6" y="88.2">AVSS</text>
<text x="136.9" y="84.4">AVDD</text>
<text x="138.8" y="88.2">SCL</text>
<text x="125.6" y="92">GND</text>
<text x="125.6" y="95.8">GND2</text>
<text x="138.2" y="95.8">DNC</text>
<text x="138.5" y="92">SDA</text>
<text x="125.6" y="99.6">XSHUT</text>
<text x="136.3" y="99.6">GPIO1</text>
<text x="134.8" y="104.6" transform="rotate(-90 134.8 104.6)">GND3</text>
</g>
<g font-size="2.1" fill="#fff">
<text x="129.4" y="144">VccA VccB</text>
<text x="129.4" y="146.5">GND</text>
<text x="129.4" y="149.1">A</text>
<text x="136.1" y="146.5">DIR</text>
<text x="138.4" y="149.1">B</text>
<text x="211" y="149.1">SCL2</text>
<text x="211" y="146.5">SDA2</text>
<text x="220.5" y="146.5">SDA1</text>
<text x="220.9" y="149.1">SCL1</text>
<text x="211" y="154.1">EN</text>
<text x="211" y="151.6">VREF2</text>
<text x="219.5" y="151.6">VREF1</text>
<text x="221.3" y="154.1">GND</text>
<text x="129.4" y="159.2">VccA VccB</text>
<text x="129.4" y="161.7">GND</text>
<text x="136.1" y="161.7">DIR</text>
<text x="129.4" y="164.3">A</text>
<text x="138.4" y="164.3">B</text>
</g>
</svg>
